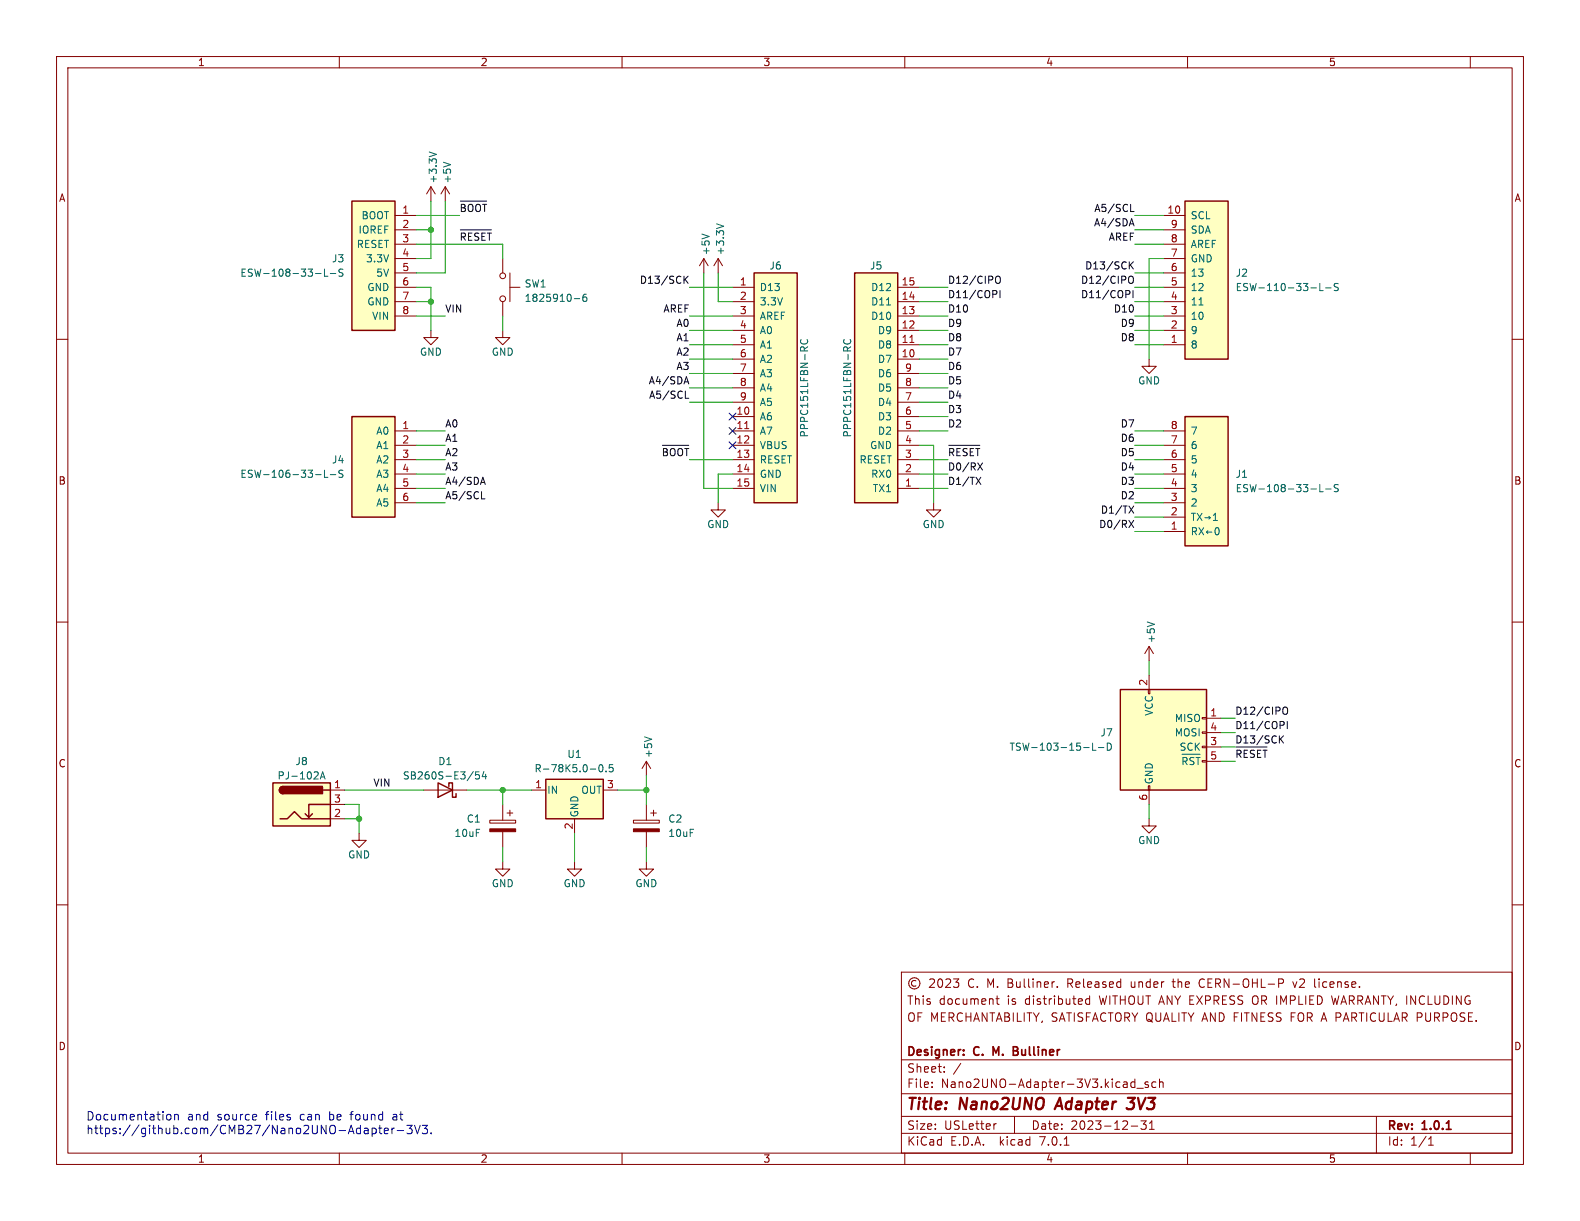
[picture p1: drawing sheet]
<svg xmlns="http://www.w3.org/2000/svg" width="279mm" height="216mm" viewBox="0 0 279 216" stroke-linecap="round" stroke-linejoin="round" font-family="sans-serif">
<g fill="none" stroke="#840000" stroke-width=".18">
<path d="M10 10h259.4v195.9h-259.4zM12 12h255.4v191.9h-255.4zM60 10v2M110 10v2M160 10v2M210 10v2M260 10v2M69.8 38.1h3.9M76.2 33l-.8 1.3M76.2 33v2.6M76.2 33l.8 1.3M78.7 33l-.7 1.3"/>
<path d="M78.7 33v2.6M78.7 33l.8 1.3M205.7 38.1h3.8M10 60h2M69.8 50.8h3.9M69.8 53.3h3.9M69.8 55.9h3.9M69.8 40.6h3.9M69.8 43.2h3.9M69.8 45.7h3.9M69.8 48.3h3.9M76.2 58.4v1.3h-1.3l1.3 1.3 1.3-1.3h-1.3"/>
<path d="M88.9 58.4v1.3h-1.3l1.3 1.3 1.3-1.3h-1.3M88.9 45.7v2.6M88.9 53.3v2.6M90.2 50.8h1.7M90.2 48.3v5M124.5 45.7l-.8 1.3M124.5 45.7v2.6M124.5 45.7l.7 1.3M127 45.7l-.8 1.3M127 45.7v2.6M127 45.7l.8 1.3M129.5 50.8h3.8"/>
<path d="M129.5 53.3h3.8M129.5 55.9h3.8M129.5 58.4h3.8M158.7 50.8h3.9M158.7 53.3h3.9M158.7 55.9h3.9M158.7 58.4h3.9M205.7 50.8h3.8M205.7 53.3h3.8M205.7 55.9h3.8M205.7 58.4h3.8M205.7 40.6h3.8"/>
<path d="M205.7 43.2h3.8M205.7 45.7h3.8M205.7 48.3h3.8M267.4 60h2M69.8 78.7h3.9M69.8 76.2h3.9M129.5 78.7h3.8M129.5 76.2h3.8M129.5 73.7h3.8M129.5 61h3.8M129.5 63.5h3.8M129.5 66h3.8"/>
<path d="M129.5 68.6h3.8M129.5 71.1h3.8M158.7 78.7h3.9M158.7 76.2h3.9M158.7 73.7h3.9M158.7 61h3.9M158.7 63.5h3.9M158.7 66h3.9M158.7 68.6h3.9M158.7 71.1h3.9M203.2 63.5v1.3h-1.3l1.3 1.2 1.3-1.2h-1.3M205.7 78.7h3.8"/>
<path d="M205.7 76.2h3.8M205.7 61h3.8M69.8 88.9h3.9M69.8 86.4h3.9M69.8 83.8h3.9M69.8 81.3h3.9M127 88.9v1.3h-1.3l1.3 1.2 1.3-1.2h-1.3M129.5 86.4h3.8M129.5 83.8h3.8M129.5 81.3h3.8M158.7 86.4h3.9M158.7 83.8h3.9"/>
<path d="M158.7 81.3h3.9M165.1 88.9v1.3h-1.3l1.3 1.2 1.3-1.2h-1.3M205.7 94h3.8M205.7 91.4h3.8M205.7 88.9h3.8M205.7 86.4h3.8M205.7 83.8h3.8M205.7 81.3h3.8M10 110h2M203.2 114.3l-.8 1.3M203.2 114.3v2.5M203.2 119.4v2.5"/>
<path d="M203.2 114.3l.8 1.3M267.4 110h2M58.4 139.7h2.6M74.9 139.7h7.6M94 139.7h2.5M106.7 139.7h2.5M114.3 134.6v2.6M114.3 134.6l-.8 1.3M114.3 134.6l.8 1.3M203.1 138.9h.2v.8h-.2zM203.1 121.9h.2v.8h-.2zM203.2 139.7v2.5"/>
<path d="M212.6 132h.8v.2h-.8zM212.6 129.4h.8v.3h-.8zM212.6 126.9h.8v.2h-.8zM213.4 127h2.5M213.4 132.1h2.5M213.4 129.5h2.5M213.4 134.6h2.5M10 160h2M58.4 144.8h2.6M58.4 142.2h2.6M63.5 147.3v1.3h-1.3l1.3 1.3 1.3-1.3h-1.3M86.6 145h4.6v.5h-4.6z"/>
<path d="M88.9 152.4v1.3h-1.3l1.3 1.2 1.3-1.2h-1.3M88.9 142.2v2.8M88.9 147.1v2.8M89.7 143.8h1M90.2 143.3v1M101.6 152.4v1.3h-1.3l1.3 1.2 1.3-1.2h-1.3M101.6 144.8v2.5M112 145h4.6v.5h-4.6zM114.3 152.4v1.3h-1.3l1.3 1.2 1.3-1.2h-1.3M114.3 142.2v2.8M114.3 147.1v2.8M115.1 143.8h1"/>
<path d="M115.6 143.3v1M203.2 144.8v1.3h-1.3l1.3 1.2 1.3-1.2h-1.3M267.4 160h2M159.4 171.9h108v32h-108zM162 173.5a.52 .52 0 0 0-.8 .4 .52 .52 0 0 0 .8 .4M164.4 173.2l.6-.1 .2 .1 .1 .3-1 1.1h1M166 173.2l.2-.1a.81 .81 0 0 1 .6 .6 .81 .81 0 0 1-.3 .8l-.2 .1a.81 .81 0 0 1-.6-.6 .81 .81 0 0 1 .3-.8zM167.3 173.2l.5-.1 .2 .1 .1 .3-.9 1.1h.9M168.6 173.1h.9l-.5 .6 .5 .1v.7l-.2 .1h-.5l-.2-.1M176.1 176.6h.6M176.3 176.1v1.3l.4 .2M186.5 173.6l-.3 .1"/>
<path d="M187 174.5v.1M192.7 176.7l-.4-.1-.3 .3v.4l.1 .2h.6M192.7 176.1v1.5M226.1 173.9l.7-.1 .2-.2-.1-.4-.2-.1h-.6v1.5M159.4 197.4h108M159.4 193.4h108M159.4 187.4h108M164.8 192.2v.1M164.8 191.4v.1M167 189.5v.1M167 188.7v.1M176.2 198.7l-.3 .1"/>
<path d="M179.4 197.4v3M200 192.2l.3 .1 .4-.1M200 199.1h1.2M200.7 190.8v1.5M200.7 191.4l-.4-.1-.3 .1M201 192.4h1.2M201.8 198.2h.9l-.5 .6 .4 .1v.7l-.2 .1h-.4l-.2-.1M203 191.4l-.3-.1-.2 .2v.2l.5 .2v.3h-.5M203.3 199.7h.8M203.3 198.6l.4-.4v1.5M204.4 191.4l-.4-.1-.3 .3v.4l.1 .2h.6M205 191.4l.3-.1 .3 .1 .1 .9"/>
<path d="M205 190.8v1.5M243.4 197.4v6.5M60 203.9v2M110 203.9v2M159.4 200.4h108M160 203.9v2M188.2 202.5h.8M210 203.9v2M252.6 202.5h.9M252.6 201.4l.4-.4v1.5M260 203.9v2"/>
<circle cx="88.9" cy="52.8" r=".51"/>
<circle cx="88.9" cy="48.8" r=".51"/>
<circle cx="161.7" cy="173.9" r="1"/>
</g>
<path d="M187.4 194.1l-.9 2M199.3 196l.8 .1M199.4 194.1h1.3l-.8 .8h.3" fill="none" stroke="#840000" stroke-width=".4"/>
<path d="M179.2 185.8h.5M179.7 185.1h-.5v1.5h.6" fill="none" stroke="#840000" stroke-width=".3"/>
<g fill="#ffffc2" stroke="#ffffc2" stroke-width=".18">
<path d="M209.5 73.7h7.7v22.8h-7.7z"/>
<path d="M48.3 138.4h10.1v7.7h-10.1z"/>
<path d="M133.3 48.3h7.7v40.6h-7.7z"/>
<path d="M96.5 137.8h10.2v7h-10.2z"/>
<path d="M151.1 48.3h7.6v40.6h-7.6z"/>
<path d="M198.1 121.9h15.3v17.8h-15.3z"/>
<path d="M62.2 35.6h7.6v22.8h-7.6z"/>
<path d="M209.5 35.6h7.7v27.9h-7.7z"/>
<path d="M62.2 73.7h7.6v17.7h-7.6z"/>
</g>
<g fill="none" stroke="#840000" stroke-width=".25">
<path d="M62.2 35.6h7.6v22.8h-7.6zM209.5 35.6h7.7v27.9h-7.7zM133.3 48.3h7.7v40.6h-7.7zM151.1 48.3h7.6v40.6h-7.6zM62.2 73.7h7.6v17.7h-7.6zM209.5 73.7h7.7v22.8h-7.7zM48.3 138.4h10.1v7.7h-10.1zM50 139.1a.64 .64 0 0 0-.6 .6 .64 .64 0 0 0 .6 .6M57.1 139.7h1.3M77.5 138.4l2.5 1.3-2.5 1.3zM79.4 139.1v-.7h.6v2.6h.6v-.7M96.5 137.8h10.2v7h-10.2z"/>
<path d="M198.1 121.9h15.3v17.8h-15.3zM49.5 144.8h1.3l1.3-1.3 1.2 1.3h5.1M55.2 143.9l-.6 .6M58.4 142.2h-3.8v2.3l-.6-.6"/>
</g>
<g fill="none" stroke="#006464" stroke-width=".18">
<path d="M75.9 26.9l1.3 .4M78.4 28.7l1.3 .4M126.7 39.6l1.3 .4M55.8 48.4h1M57.4 47.6v1.2h.6M58.4 48.4h1M60.6 47.6h-.4l-.3 .2 .1 .3 .6 .3v.3l-.2 .1h-.5M101.6 52.8h.9M103.7 52l-.4 .1a.86 .86 0 0 0 0 1.2l.4-.1 .1-.5-.3-.2h-.2l-.2 .2M124.1 41.4l1.3 .4M156.8 53.9h.7M231.8 50.9h1"/>
<path d="M233.4 50.1v1.3h.6M234.4 50.9h1M236.7 50.2l-.5-.1-.2 .1v.4l.5 .2 .2 .3-.3 .3-.5-.1M141.6 61.4l.2-.1 .4 .1M141.7 60.1a.6 .6 0 0 0 .4 .8 .6 .6 0 0 0 .7-.6l-.1-.2M142.8 61.3l-.6 .4M149.2 61.4l.2-.1 .4 .1M149.3 60.1a.6 .6 0 0 0 .4 .8 .6 .6 0 0 0 .7-.6l-.1-.2M150.4 61.3l-.6 .4M55.8 83.9h1M57.4 83.1v1.3h.6M58.4 83.9h1"/>
<path d="M60.6 83.2l-.4-.1-.2 .2v.3l.5 .3 .1 .3-.2 .2-.5-.1M210.7 90.8h.7M210.9 94l.6-.1 .1-.2-.1-.3-.6-.1v1.3M211 90.8v1.2M211.2 94l.4 .6M211.7 90.8l.9 1.2M212 93.3l.9 1.3M212.6 90.8l-.9 1.2M212.9 93.3l-.9 1.3M213 91.5h1M213.3 94.1h1M213.3 94.1l.3 .2"/>
<path d="M213.6 93.8l-.3 .3M213.8 91.3l.2 .2M214 91.5l-.2 .3M214.6 92h.7M214.6 91.1l.3-.3v1.2M215 93.4l.2-.1a.68 .68 0 0 1 .4 .6 .68 .68 0 0 1-.4 .7l-.2-.2-.1-.3zM231.8 86.5h1M233.4 85.7v1.2h.6M234.4 86.5h1M236.7 85.7h-.5l-.2 .1v.4l.5 .2 .2 .3-.3 .2h-.5M202.9 110l1.2 .4M56.6 137.7l.5-1.2 .4 1.2"/>
<path d="M56.8 137.4h.6M83.7 136.4l-1.1 1.7M84.7 136.5h-.6v.6l.1-.1h.5l.1 .2-.1 .4-.2 .1-.4-.1M85.6 136.4l-.3 .9h.8M85.9 136.9v.8M106.1 135.3l.1-.1a.68 .68 0 0 1 .4 .6 .68 .68 0 0 1-.4 .7 .84 .84 0 0 1-.1-1.2zM107.2 136.4v.1M108.4 135.2h-.6l-.1 .6 .2-.1 .4 .1 .1 .1v.5l-.2 .1-.5-.1M114 130.3l1.2 .4M191.6 132.2h1M193.2 131.4v1.3h.6M194.2 132.2h1"/>
<path d="M195.8 131.4a.64 .64 0 0 1 .7 .6 .64 .64 0 0 1-.7 .7zM209 133.4h3.2M209.9 134.2l-.2-.3h-.5v1.3M211.1 134l-.4-.1-.3 .3M211.5 133.9h.7M211.9 133.9v1.3"/>
</g>
<g fill="#840000" stroke="#840000" stroke-width=".25">
<path d="M49.6 139.2l.4-.1v1.2a.64 .64 0 0 1-.5-.4 .64 .64 0 0 1 .1-.7z"/>
<path d="M50 139.1h7v1.2h-7z"/>
</g>
<path d="M131.7 75.8h.7M160.9 60.6h.7" fill="none" stroke="#a90000" stroke-width=".18"/>
<g fill="#840000" stroke="#840000" stroke-width=".18">
<path d="M86.6 146.6h4.6v.5h-4.6z"/>
<path d="M112 146.6h4.6v.5h-4.6z"/>
</g>
<g fill="none" stroke="#0f0f0f" stroke-width=".18">
<path d="M81.4 35.6h4.7M199.8 39.6h.6M199.9 37.4h.6M200.1 38.7l.4 1.2M81.4 40.6h5.5M121.1 49.4l.6 .7M121.7 48.8l-.7 .8M176 51.4l.3 .2-.1 .3-.2 .1M176.2 48.9l.1-.1a.43 .43 0 0 1 .6 .5v.4a.42 .42 0 0 1-.2 .4 .42 .42 0 0 1-.5-.1M176.8 51.4v1.2M199.1 51.4h.5l.2 .2-.1 .4h-.6M199.6 49l.3-.2a.43 .43 0 0 1 .5 .5v.4a.43 .43 0 0 1-.3 .4 .43 .43 0 0 1-.5-.2"/>
<path d="M199.9 46.8l.5 .8M200.4 51.4v1.2M200.4 46.3l-.7 .7M117.1 78.7h4.7M121.1 67.5h.6M121.2 70.4h.6M121.4 66.6l.4 1.3M167.8 78.7h5.5M85.1 85.3h.6M85.2 88.2h.6M85.4 84.4l.4 1.3M172.6 84.4l.8 1.3"/>
<path d="M172.9 81.9l.8 1.2M173.4 84.4l-.8 1.3M173.7 81.9l-.8 1.2M199.6 92l.9 1.3M199.6 89.5l.9 1.2M200.5 92l-.9 1.3M200.5 89.5l-.9 1.2M218.6 132.1h5.5M226.4 130.7l.6 .7M226.8 127.6l.3 .2-.1 .3-.2 .1M227 130.1l-.8 .7M227 125.1l.1-.1a.43 .43 0 0 1 .6 .5v.4a.42 .42 0 0 1-.2 .4 .42 .42 0 0 1-.5-.1"/>
<path d="M227.6 127.6v1.2"/>
</g>
<g fill="none" stroke="#0000c2" stroke-width=".18">
<path d="M29.7 197l.4 .1 .1 .2v.6l-.5 .1M30.9 197.2l.2-.2 .4 .1v.9M30.9 197v1M45.3 197.1l.1 .3-.7 .1M64.5 199.5h.5l.1 1M65.1 199.8l-.5 .1a.29 .29 0 0 0-.2 .3 .29 .29 0 0 0 .2 .3l.5-.1M65.8 199.5h.4l.3 .3v.4l-.1 .2h-.6M65.8 199.5v1.5M67 199.5h.5M67.2 199v1.3l.3 .2M68 200l.7-.2-.1-.3h-.4l-.2 .2v.7h.6M69.3 199.5v1"/>
<path d="M69.7 199.5h-.2l-.2 .3M70.2 199.9h1.2M72 199h.9l-.5 .5 .4 .2v.6l-.2 .2h-.4l-.2-.2M73.3 199l.5 1.5 .5-1.5M74.7 199h.9l-.5 .5 .4 .2v.6l-.2 .2h-.4l-.2-.2M76.2 200.3v.2"/>
</g>
<g fill="none" stroke="#009600" stroke-width=".18">
<path d="M73.7 38.1h7.6M76.2 35.6v10.1h-2.5M78.7 35.6v12.7h-5M200.7 38.1h5M73.7 43.2h15.2v2.5M73.7 53.3h2.5M73.7 55.9h5M73.7 50.8h2.5v7.6M73.7 40.6h2.5M88.9 55.9v2.5M121.9 55.9h7.6M121.9 50.8h7.6"/>
<path d="M121.9 58.4h7.6M124.5 48.3v38.1h5M127 48.3v5h2.5M162.6 53.3h5M162.6 55.9h5M162.6 50.8h5M162.6 58.4h5M200.7 53.3h5M200.7 55.9h5M200.7 50.8h5M200.7 58.4h5M200.7 40.6h5"/>
<path d="M200.7 48.3h5M200.7 43.2h5M205.7 45.7h-2.5v17.8M73.7 78.7h5M73.7 76.2h5M121.9 71.1h7.6M121.9 68.6h7.6M121.9 61h7.6M121.9 66h7.6M121.9 63.5h7.6M162.6 78.7h2.5v10.2M162.6 71.1h5"/>
<path d="M162.6 68.6h5M162.6 61h5M162.6 66h5M162.6 63.5h5M162.6 76.2h5M162.6 73.7h5M200.7 78.7h5M200.7 61h5M200.7 76.2h5M73.7 81.3h5M73.7 83.8h5M73.7 88.9h5"/>
<path d="M73.7 86.4h5M121.9 81.3h7.6M129.5 83.8h-2.5v5.1M162.6 81.3h5M162.6 83.8h5M162.6 86.4h5M200.7 94h5M200.7 81.3h5M200.7 83.8h5M200.7 88.9h5M200.7 91.4h5M200.7 86.4h5"/>
<path d="M203.2 116.8v2.6M61 139.7h13.9M82.5 139.7h11.5M88.9 139.7v2.5M109.2 139.7h5.1M114.3 137.2v5M215.9 129.5h2.5M215.9 127h2.5M215.9 132.1h2.5M215.9 134.6h2.5M61 144.8h2.5M61 142.2h2.5v5.1"/>
<path d="M88.9 149.9v2.5M101.6 147.3v5.1M114.3 149.9v2.5M203.2 142.2v2.6"/>
</g>
<path d="M128.9 73.1l1.2 1.2M128.9 78.1l1.2 1.2M128.9 75.6l1.2 1.2M130.1 73.1l-1.2 1.2M130.1 78.1l-1.2 1.2M130.1 75.6l-1.2 1.2" fill="none" stroke="#000084" stroke-width=".18"/>
<g fill="#009600" stroke="#009600" stroke-width=".18">
<circle cx="88.9" cy="139.7" r=".46"/>
<circle cx="63.5" cy="144.8" r=".46"/>
<circle cx="114.3" cy="139.7" r=".46"/>
<circle cx="76.2" cy="53.3" r=".46"/>
<circle cx="76.2" cy="40.6" r=".46"/>
</g>
<g font-size="2.8" fill="#840000">
<text x="160.4" y="196.7">Title:</text>
<text x="169.8" y="196.7">Nano2UNO</text>
<text x="187.5" y="196.7">Adapter</text>
<text x="200.7" y="196.7">3V3</text>
</g>
<g font-size="2.1" fill="#840000">
<text x="160.4" y="177.8">This</text>
<text x="166.1" y="177.8">document</text>
<text x="171.1" y="174.8">C. M. Bulliner.</text>
<text x="178.1" y="177.8">is</text>
<text x="181.3" y="177.8">distributed</text>
<text x="188.9" y="174.8">Released</text>
<text x="194.5" y="177.8">WITHOUT ANY EXPRESS OR IMPLIED</text>
<text x="200.2" y="174.8">under</text>
<text x="207.7" y="174.8">the</text>
<text x="212.4" y="174.8">CERN-OHL-P</text>
<text x="229.1" y="174.8">v2</text>
<text x="232.9" y="174.8">license.</text>
<text x="236" y="177.8">WARRANTY, INCLUDING</text>
<text x="160.4" y="180.8">OF MERCHANTABILITY, SATISFACTORY QUALITY AND FITNESS FOR A PARTICULAR PURPOSE.</text>
<text x="160.4" y="189.8">Sheet:</text>
<text x="160.4" y="187">Designer:</text>
<text x="168.6" y="189.8">/</text>
<text x="172.3" y="187">C.</text>
<text x="176.2" y="187">M.</text>
<text x="180.2" y="187">Bulliner</text>
<text x="160.4" y="192.5">File:</text>
<text x="166.4" y="192.5">Nano2UNO-Adapter-3V3.kicad_sch</text>
<text x="160.4" y="202.7">KiCad</text>
<text x="160.4" y="199.9">Size:</text>
<text x="167" y="199.9">USLetter</text>
<text x="168.1" y="202.7">E.D.A.</text>
<text x="176.8" y="202.7">kicad</text>
<text x="182.4" y="199.9">Date:</text>
<text x="183.9" y="202.7">7.0.1</text>
<text x="189.3" y="199.9">2023-12-31</text>
<text x="245.4" y="200.1">Rev:</text>
<text x="245.4" y="202.7">Id:</text>
<text x="249.4" y="202.7">1/1</text>
<text x="251.6" y="200.1">1.0.1</text>
</g>
<g font-size="2.1" fill="#0000c2">
<text x="15.2" y="198.2">Documentation</text>
<text x="15.2" y="200.7">https://github.com/CMB27/Nano2UNO-Adapter-3V3.</text>
<text x="33.1" y="198.2">and</text>
<text x="38.4" y="198.2">source</text>
<text x="47.1" y="198.2">files</text>
<text x="53.1" y="198.2">can</text>
<text x="58.4" y="198.2">be</text>
<text x="62.2" y="198.2">found</text>
<text x="69.7" y="198.2">at</text>
</g>
<g font-size="1.8" fill="#840000">
<text x="35" y="11.8">1</text>
<text x="85" y="11.8">2</text>
<text x="135" y="11.8">3</text>
<text x="185" y="11.8">4</text>
<text x="235" y="11.8">5</text>
<text x="10.4" y="35.8">A</text>
<text x="267.8" y="35.8">A</text>
<text x="10.3" y="85.8">B</text>
<text x="267.7" y="85.8">B</text>
<text x="10.3" y="135.8">C</text>
<text x="267.7" y="135.8">C</text>
<text x="10.3" y="185.8">D</text>
<text x="267.7" y="185.8">D</text>
<text x="35" y="205.7">1</text>
<text x="85" y="205.7">2</text>
<text x="135" y="205.7">3</text>
<text x="185" y="205.7">4</text>
<text x="235" y="205.7">5</text>
</g>
<g font-size="1.8" fill="#006464">
<text x="77.4" y="32.5" transform="rotate(-90 77.4 32.5)">+3.3V</text>
<text x="79.9" y="32.5" transform="rotate(-90 79.9 32.5)">+5V</text>
<text x="63.3" y="41.5">IOREF</text>
<text x="63.8" y="38.9">BOOT</text>
<text x="210.6" y="38.9">SCL</text>
<text x="210.6" y="41.5">SDA</text>
<text x="58.6" y="46.5">J3</text>
<text x="63" y="44">RESET</text>
<text x="64.6" y="46.5">3.3V</text>
<text x="125.6" y="45.2" transform="rotate(-90 125.6 45.2)">+5V</text>
<text x="128.2" y="45.2" transform="rotate(-90 128.2 45.2)">+3.3V</text>
<text x="136" y="47.8">J6</text>
<text x="153.8" y="47.8">J5</text>
<text x="210.6" y="46.5">GND</text>
<text x="210.6" y="44">AREF</text>
<text x="42.4" y="49.1">ESW-108-33-L-S</text>
<text x="64.8" y="51.6">GND</text>
<text x="66.4" y="49.1">5V</text>
<text x="92.7" y="51">SW1</text>
<text x="92.7" y="53.5">1825910-6</text>
<text x="134.4" y="51.6">D13</text>
<text x="153.9" y="51.6">D12</text>
<text x="210.6" y="51.6">12</text>
<text x="210.6" y="49.1">13</text>
<text x="218.4" y="49.1">J2</text>
<text x="218.4" y="51.6">ESW-110-33-L-S</text>
<text x="64.8" y="54.2">GND</text>
<text x="65.7" y="56.7">VIN</text>
<text x="134.4" y="54.2">3.3V</text>
<text x="134.4" y="56.7">AREF</text>
<text x="134.4" y="59.2">A0</text>
<text x="153.9" y="56.7">D10</text>
<text x="153.9" y="54.2">D11</text>
<text x="155.1" y="59.2">D9</text>
<text x="210.6" y="59.2">9</text>
<text x="210.6" y="56.7">10</text>
<text x="210.6" y="54.2">11</text>
<text x="74.2" y="63.1">GND</text>
<text x="86.9" y="63.1">GND</text>
<text x="134.4" y="61.8">A1</text>
<text x="134.4" y="64.3">A2</text>
<text x="155.1" y="64.3">D7</text>
<text x="155.1" y="61.8">D8</text>
<text x="210.6" y="61.8">8</text>
<text x="134.4" y="66.9">A3</text>
<text x="134.4" y="69.4">A4</text>
<text x="134.4" y="71.9">A5</text>
<text x="155.1" y="71.9">D4</text>
<text x="155.1" y="69.4">D5</text>
<text x="155.1" y="66.9">D6</text>
<text x="201.2" y="68.1">GND</text>
<text x="66.4" y="77">A0</text>
<text x="134.4" y="74.5">A6</text>
<text x="134.4" y="77">A7</text>
<text x="143.1" y="77.4" transform="rotate(-90 143.1 77.4)">PPPC151LFBN-RC</text>
<text x="150.7" y="77.4" transform="rotate(-90 150.7 77.4)">PPPC151LFBN-RC</text>
<text x="155.1" y="77">D2</text>
<text x="155.1" y="74.5">D3</text>
<text x="210.6" y="77">7</text>
<text x="58.6" y="82.1">J4</text>
<text x="66.4" y="79.6">A1</text>
<text x="66.4" y="82.1">A2</text>
<text x="134.4" y="79.6">VBUS</text>
<text x="134.4" y="82.1">RESET</text>
<text x="151.9" y="82.1">RESET</text>
<text x="153.7" y="79.6">GND</text>
<text x="210.6" y="82.1">5</text>
<text x="210.6" y="79.6">6</text>
<text x="42.4" y="84.6">ESW-106-33-L-S</text>
<text x="66.4" y="84.6">A3</text>
<text x="66.4" y="87.2">A4</text>
<text x="66.4" y="89.7">A5</text>
<text x="134.4" y="84.6">GND</text>
<text x="134.4" y="87.2">VIN</text>
<text x="153.9" y="84.6">RX0</text>
<text x="154.2" y="87.2">TX1</text>
<text x="210.6" y="89.7">2</text>
<text x="210.6" y="87.2">3</text>
<text x="210.6" y="84.6">4</text>
<text x="218.4" y="84.6">J1</text>
<text x="218.4" y="87.2">ESW-108-33-L-S</text>
<text x="125" y="93.5">GND</text>
<text x="163.1" y="93.5">GND</text>
<text x="204.4" y="113.8" transform="rotate(-90 204.4 113.8)">+5V</text>
<text x="194.5" y="130.4">J7</text>
<text x="204" y="126.7" transform="rotate(-90 204 126.7)">VCC</text>
<text x="207.6" y="127.8">MISO</text>
<text x="207.6" y="130.4">MOSI</text>
<text x="49" y="138">PJ-102A</text>
<text x="52.2" y="135.4">J8</text>
<text x="71.2" y="138">SB260S-E3/54</text>
<text x="77.4" y="135.4">D1</text>
<text x="94.5" y="136.7">R-78K5.0-0.5</text>
<text x="100.3" y="134.2">U1</text>
<text x="115.5" y="134.1" transform="rotate(-90 115.5 134.1)">+5V</text>
<text x="178.5" y="132.9">TSW-103-15-L-D</text>
<text x="208.5" y="132.9">SCK</text>
<text x="208.8" y="136.1">~{RST}</text>
<text x="96.8" y="140.5">IN</text>
<text x="102.7" y="140.5">OUT</text>
<text x="204" y="138.7" transform="rotate(-90 204 138.7)">GND</text>
<text x="80.3" y="148.1">10uF</text>
<text x="82.5" y="145.6">C1</text>
<text x="102.4" y="144.5" transform="rotate(-90 102.4 144.5)">GND</text>
<text x="118.1" y="145.6">C2</text>
<text x="118.1" y="148.1">10uF</text>
<text x="201.2" y="149.4">GND</text>
<text x="61.5" y="152">GND</text>
<text x="86.9" y="157">GND</text>
<text x="99.6" y="157">GND</text>
<text x="112.3" y="157">GND</text>
</g>
<g font-size="1.8" fill="#a90000">
<text x="71.1" y="37.8">1</text>
<text x="71.1" y="40.4">2</text>
<text x="206.4" y="37.8">10</text>
<text x="207" y="40.4">9</text>
<text x="71.1" y="42.9">3</text>
<text x="71.1" y="45.5">4</text>
<text x="207" y="45.5">7</text>
<text x="207" y="42.9">8</text>
<text x="71.1" y="48">5</text>
<text x="71.1" y="50.5">6</text>
<text x="71.1" y="53.1">7</text>
<text x="130.8" y="50.5">1</text>
<text x="130.8" y="53.1">2</text>
<text x="159.4" y="53.1">14</text>
<text x="159.4" y="50.5">15</text>
<text x="207" y="53.1">4</text>
<text x="207" y="50.5">5</text>
<text x="207" y="48">6</text>
<text x="71.1" y="55.6">8</text>
<text x="130.8" y="55.6">3</text>
<text x="130.8" y="58.2">4</text>
<text x="159.4" y="58.2">12</text>
<text x="159.4" y="55.6">13</text>
<text x="207" y="58.2">2</text>
<text x="207" y="55.6">3</text>
<text x="130.8" y="60.7">5</text>
<text x="130.8" y="63.2">6</text>
<text x="130.8" y="65.8">7</text>
<text x="159.4" y="63.2">10</text>
<text x="159.4" y="60.7">11</text>
<text x="160" y="65.8">9</text>
<text x="207" y="60.7">1</text>
<text x="130.8" y="68.3">8</text>
<text x="130.8" y="70.9">9</text>
<text x="160" y="70.9">7</text>
<text x="160" y="68.3">8</text>
<text x="71.1" y="75.9">1</text>
<text x="130.2" y="73.4">10</text>
<text x="130.2" y="75.9">11</text>
<text x="160" y="75.9">5</text>
<text x="160" y="73.4">6</text>
<text x="207" y="75.9">8</text>
<text x="71.1" y="78.5">2</text>
<text x="71.1" y="81">3</text>
<text x="71.1" y="83.6">4</text>
<text x="130.2" y="78.5">12</text>
<text x="130.2" y="81">13</text>
<text x="130.2" y="83.6">14</text>
<text x="160" y="83.6">2</text>
<text x="160" y="81">3</text>
<text x="160" y="78.5">4</text>
<text x="207" y="83.6">5</text>
<text x="207" y="81">6</text>
<text x="207" y="78.5">7</text>
<text x="71.1" y="86.1">5</text>
<text x="71.1" y="88.6">6</text>
<text x="130.2" y="86.1">15</text>
<text x="160" y="86.1">1</text>
<text x="207" y="88.6">3</text>
<text x="207" y="86.1">4</text>
<text x="207" y="93.7">1</text>
<text x="207" y="91.2">2</text>
<text x="202.9" y="121.3" transform="rotate(-90 202.9 121.3)">2</text>
<text x="214" y="126.7">1</text>
<text x="214" y="131.8">3</text>
<text x="214" y="129.3">4</text>
<text x="214" y="134.4">5</text>
<text x="59" y="139.4">1</text>
<text x="59" y="142">3</text>
<text x="94.6" y="139.4">1</text>
<text x="107.3" y="139.4">3</text>
<text x="202.9" y="141.6" transform="rotate(-90 202.9 141.6)">6</text>
<text x="59" y="144.5">2</text>
<text x="101.3" y="146.7" transform="rotate(-90 101.3 146.7)">2</text>
</g>
<g font-size="1.8" fill="#0f0f0f">
<text x="81.3" y="37.6">~{BOOT}</text>
<text x="193.3" y="40.1">A4/SDA</text>
<text x="193.4" y="37.6">A5/SCL</text>
<text x="81.3" y="42.6">~{RESET}</text>
<text x="191.8" y="47.7">D13/SCK</text>
<text x="195.9" y="42.6">AREF</text>
<text x="113" y="50.3">D13/SCK</text>
<text x="167.6" y="52.8">D11/COPI</text>
<text x="167.6" y="50.3">D12/CIPO</text>
<text x="191" y="50.3">D12/CIPO</text>
<text x="191" y="52.8">D11/COPI</text>
<text x="78.7" y="55.3">VIN</text>
<text x="117.2" y="55.3">AREF</text>
<text x="119.5" y="57.9">A0</text>
<text x="167.6" y="55.3">D10</text>
<text x="167.6" y="57.9">D9</text>
<text x="196.8" y="55.3">D10</text>
<text x="198.1" y="57.9">D9</text>
<text x="119.5" y="60.4">A1</text>
<text x="119.5" y="65.5">A3</text>
<text x="119.5" y="63">A2</text>
<text x="167.6" y="65.5">D6</text>
<text x="167.6" y="63">D7</text>
<text x="167.6" y="60.4">D8</text>
<text x="198.1" y="60.4">D8</text>
<text x="114.6" y="68">A4/SDA</text>
<text x="114.7" y="70.6">A5/SCL</text>
<text x="167.6" y="70.6">D4</text>
<text x="167.6" y="68">D5</text>
<text x="78.7" y="75.7">A0</text>
<text x="167.6" y="75.7">D2</text>
<text x="167.6" y="73.1">D3</text>
<text x="198.1" y="75.7">D7</text>
<text x="78.7" y="80.7">A2</text>
<text x="78.7" y="83.3">A3</text>
<text x="78.7" y="78.2">A1</text>
<text x="116.9" y="80.7">~{BOOT}</text>
<text x="167.6" y="83.3">D0/RX</text>
<text x="167.6" y="80.7">~{RESET}</text>
<text x="198.1" y="83.3">D4</text>
<text x="198.1" y="78.2">D6</text>
<text x="198.1" y="80.7">D5</text>
<text x="78.7" y="88.4">A5/SCL</text>
<text x="78.7" y="85.8">A4/SDA</text>
<text x="167.6" y="85.8">D1/TX</text>
<text x="198.1" y="85.8">D3</text>
<text x="198.1" y="88.4">D2</text>
<text x="194.2" y="93.4">D0/RX</text>
<text x="194.5" y="90.9">D1/TX</text>
<text x="218.4" y="131.5">D13/SCK</text>
<text x="218.4" y="126.5">D12/CIPO</text>
<text x="218.4" y="129">D11/COPI</text>
<text x="218.4" y="134.1">~{RESET}</text>
<text x="66" y="139.2">VIN</text>
</g>
</svg>
